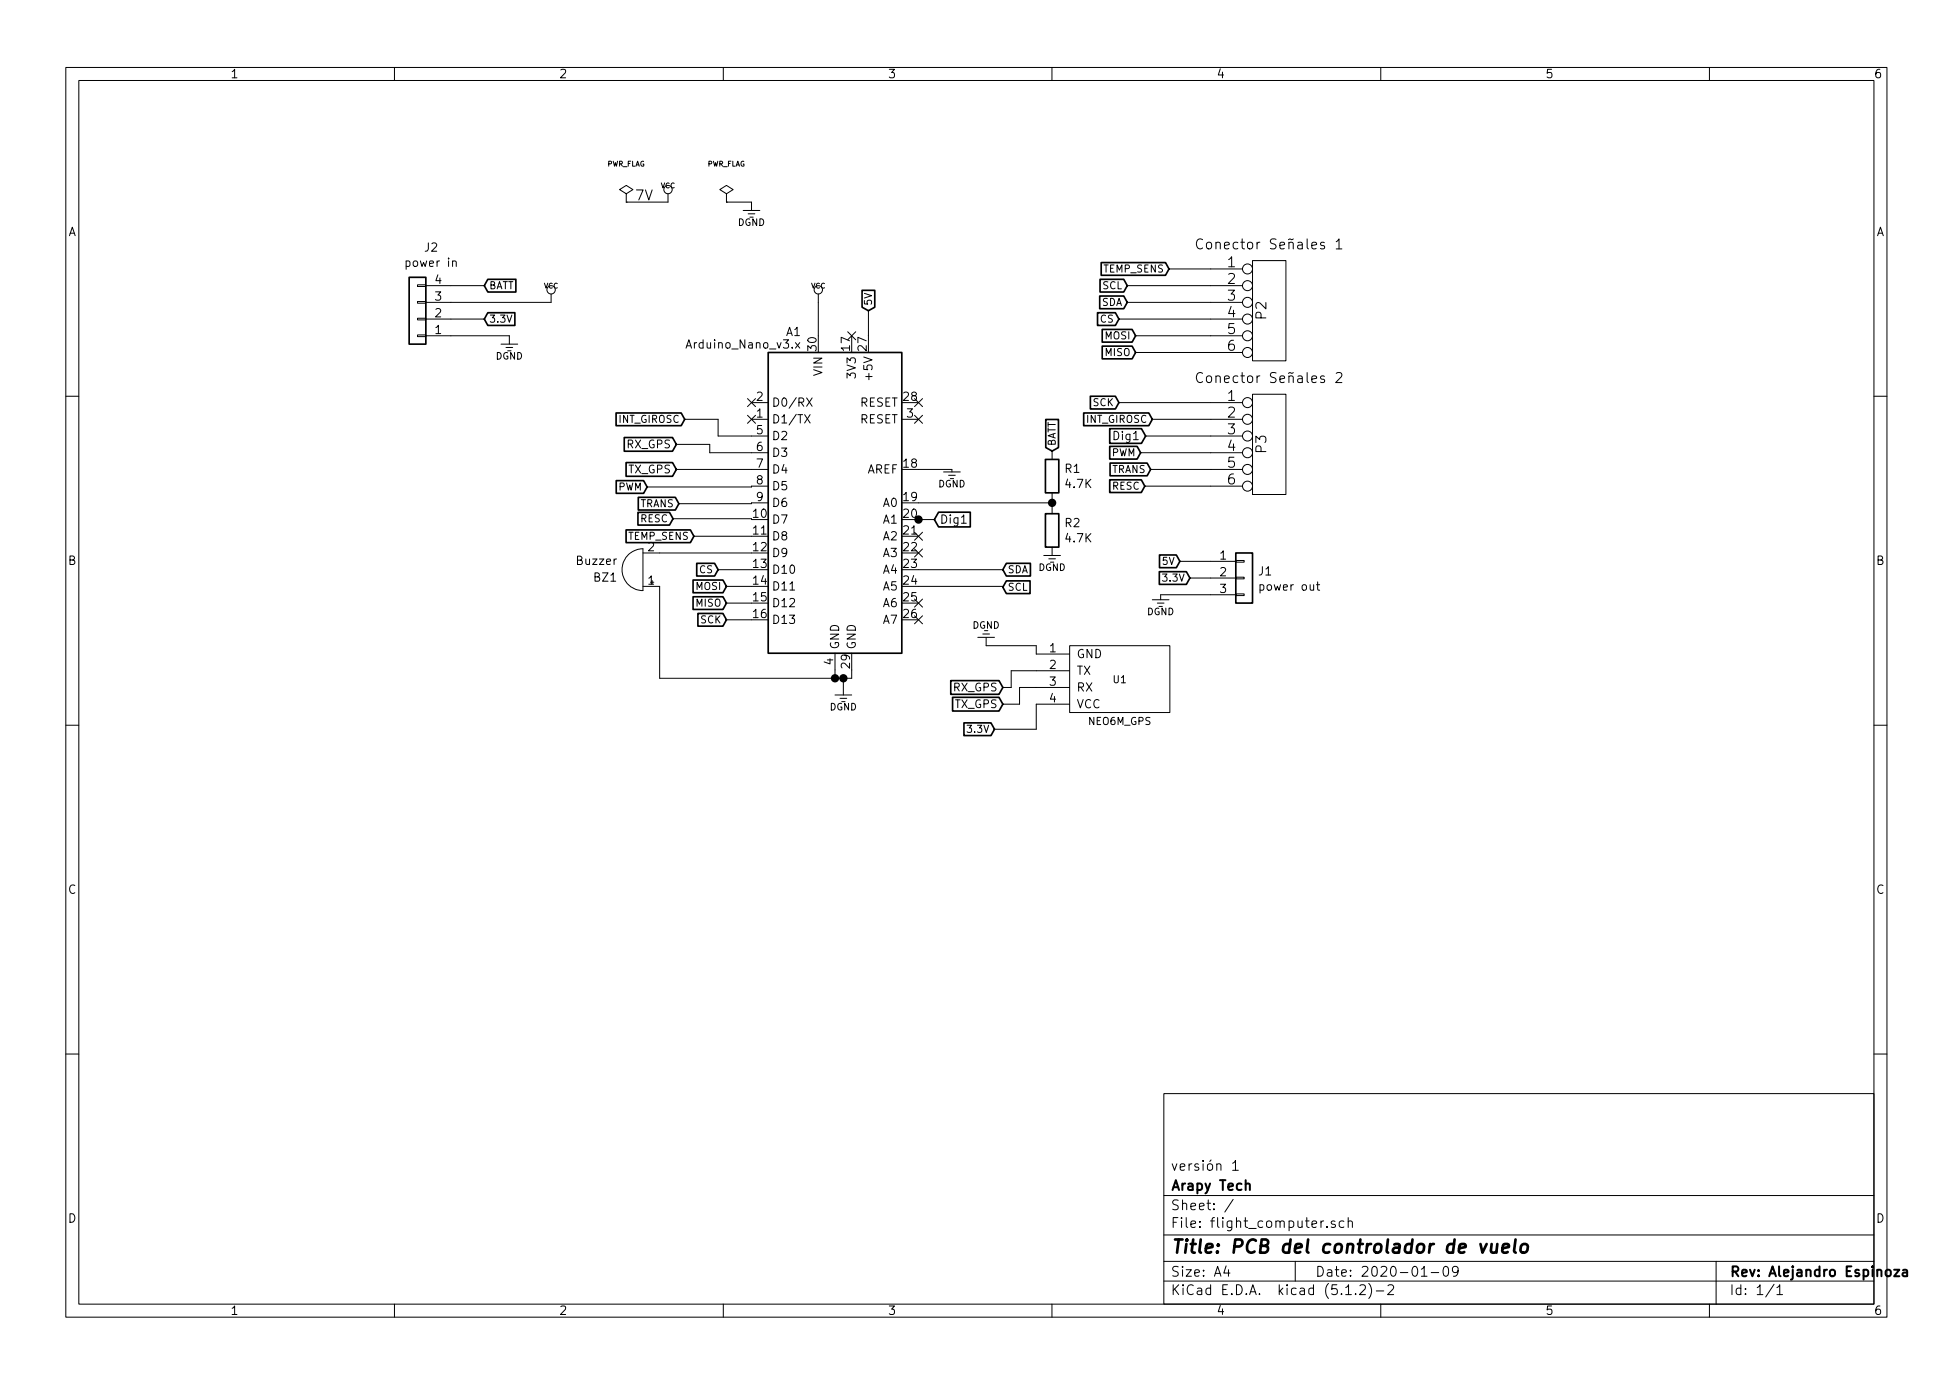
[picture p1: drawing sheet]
<svg xmlns="http://www.w3.org/2000/svg" width="297mm" height="210mm" viewBox="0 0 297 210" stroke-linecap="round" stroke-linejoin="round" font-family="sans-serif">
<g fill="none" stroke="#000" stroke-width=".15">
<path d="M10 10.3h277v189.9h-277zM12 12.2h273v186.1h-273zM60 10.3v1.9M110 10.3v1.9M160 10.3v1.9M210 10.3v1.9M260 10.3v1.9M68.8 39.8l.1-.1a.34 .34 0 0 1 .5 .1v.7M95.2 29.5l1.1-.7-1.1-.6-1 .6 1 .7v1.2M95.2 30.7h.1M101.6 29.5v1.2h-6.4M110.5 29.5l1-.7-1-.6-1 .6 1 .7v1.2"/>
<path d="M110.5 30.7h.1M110.5 30.7h3.8v1.3M113 32h2.6M113.8 32.5h1M182.9 36.4a.62 .62 0 0 0-.7 .1 .62 .62 0 0 0-.2 .7 .56 .56 0 0 0 .3 .6 .56 .56 0 0 0 .6-.1M190.5 39.6h5.1v15.3h-5.1zM203.2 36.7l.5-.4v1.5M203.2 37.8h.9M63.5 43.3h1.3v.3h-1.3zM63.5 45.8h1.3v.3h-1.3zM63.5 48.4h1.3v.2h-1.3zM63.5 50.9h1.3v.3h-1.3z"/>
<path d="M64.8 43.4h8.9M64.8 48.5h8.9M64.8 51h12.7v1.3M76.2 52.3h2.5M77 52.8h1M83.8 44.7v1.3h-19M121 52.1l.6 .8M121.6 52.1l-.6 .8M124.5 44.7v6.3M128.9 50.4l1.2 1.3M130.1 50.4l-1.2 1.3M132.1 47.2v3.8"/>
<path d="M170.2 48.5h18.8M171.4 43.4h17.6M171.4 46h17.6M172.7 51h16.3M172.7 53.6h16.3M177.8 40.9h11.2M182.9 56.8a.62 .62 0 0 0-.7 0 .62 .62 0 0 0-.2 .7 .56 .56 0 0 0 .3 .6 .56 .56 0 0 0 .6-.1M190.5 59.9h5.1v15.3h-5.1zM203.2 56.8a.61 .61 0 0 1 .8-.1l.1 .2-.1 .4-.9 .9h1M10 60.2h2M102.4 78.9h11.9M102.9 67.6h5v1.2h8.9"/>
<path d="M102.9 71.4h13.9M104.1 63.7h5.1v2.6h7.6M113.7 63.1l1.2 1.3M113.7 60.6l1.2 1.2M114.3 63.7h2.5M114.3 61.2h2.5M114.9 63.1l-1.2 1.3M114.9 60.6l-1.2 1.2M116.8 73.9h-2.5v.1h-15.9M116.8 76.4h-2.5v.2h-11M122.4 63l.8 1.3M122.7 60.5l.8 1.3"/>
<path d="M123.2 63l-.8 1.3M123.5 60.5l-.8 1.3M137.2 63.7h2.5M139.1 63.1l1.2 1.3M139.1 60.6l1.2 1.2M139.7 71.4h5.1v.3M139.7 76.4h20.3M139.7 79h2.4M140.3 63.1l-1.2 1.3M140.3 60.6l-1.2 1.2M143.5 71.7h2.5M144.3 72.3h1"/>
<path d="M146.2 79.5h.8M160 68.6v1.2M160 74.9v3.2M170.2 61.2h18.8M173.5 68.8h15.5M174.1 73.9h14.9M174.2 66.3h14.8M175 71.4h14M175.3 63.7h13.7M285 60.2h2M95.5 84.4a3.3 3.3 0 0 1 2.3-1v6.4a3.2 3.2 0 0 1-2.9-2 3.2 3.2 0 0 1 .6-3.4zM97.8 89.1h2.5v14h29.2v-1.3"/>
<path d="M97.8 84.1h16.5M105.5 81.5h8.8M109.2 86.6h5.1M110.5 89.1h3.8M110.5 91.7h3.8M110.5 94.2h3.8M127 99.3v3.8M139.1 83.5l1.2 1.2M139.1 80.9l1.2 1.2M139.1 91.1l1.2 1.2M139.1 93.6l1.2 1.2M139.7 89.1h12.8v.2"/>
<path d="M139.7 86.6h12.8M140.3 83.5l-1.2 1.2M140.3 80.9l-1.2 1.2M140.3 91.1l-1.2 1.2M140.3 93.6l-1.2 1.2M148.7 96.9h2.6M149.5 96.4h1M150 96.9v1.3h7.6v1.2h5.1M158.7 84.4h2.6M159.5 85h1M160 83.2v1.2M162.7 98.2h15.2v10.1h-15.2z"/>
<path d="M175.3 91.2h2.5M176 91.7h1M179.5 85.3h8.5M181 87.9h7M188 90.3h1.2v.2h-1.2zM188 87.8h1.2v.2h-1.2zM188 85.2h1.2v.3h-1.2zM188 90.4h-11.5v.8M200.2 88.9h.5M200.4 88.5v1.1l.1 .1h.2M10 110.3h2M127 105.7h2.5"/>
<path d="M127.8 106.2h1M128.3 103.1v2.6M162.7 102h-8.9v2.5h-1.3M162.7 104.5h-7.6v2.6h-2.6M162.7 107.1h-5.1v3.8h-6.3M285 110.3h2M10 160.2h2M177 166.3h108v32h-108zM187.5 176.9l.4-.5v1.5M187.5 177.9h.8M285 160.2h2M60 198.3v1.9"/>
<path d="M110 198.3v1.9M160 198.3v1.9M177 194.8h108M177 191.8h108M177 187.8h108M177 181.8h108M186.5 192.5l-.4 1h1M186.8 193v1M187.6 182.3l-1.3 2M197 191.8v3M201.3 185.6l-.3 .1-.1 .2M201.8 186.5h.1l-.1 .1v-.1v.1"/>
<path d="M203 185.7a.37 .37 0 0 0-.5 .1v.2l.5 .2 .1 .1-.2 .3-.4-.1M204.4 185.7l-.4-.1-.3 .3 .1 .6 .2 .1 .4-.1M204.7 196.8h.8M205.1 185.7a.37 .37 0 0 1 .6 .1v.8M205.1 185.1v1.5M206.2 196.7v.1l-.1-.1 .1 .1M206.8 195.5l.2-.2h.4l.2 .2 .1 .3-.1 .2-.8 .8h.9M208.2 195.1a1.71 1.71 0 0 1 0 2.3M209.3 196.3h1.2M210 198.3v1.9M211.1 195.5l.2-.2 .5 .1a.37 .37 0 0 1 .1 .6l-.9 .8h1M216.2 194h.8"/>
<path d="M217.7 193.5h1.1M219.6 192.7a.37 .37 0 0 1 .4-.2 .37 .37 0 0 1 .3 .3v.3a.72 .72 0 0 1-.3 .9l-.4-.1-.1-.4zM221.8 193.2l-.3 .3h-.3l-.2-.2-.1-.5 .3-.3a.47 .47 0 0 1 .6 .3 1.01 1.01 0 0 1-.5 1.2h-.2M260 198.3v1.9M261 191.8v6.5M269.8 195.2l-1.2 2M270.3 195.8l.4-.5v1.5M270.3 196.8h.8"/>
<circle cx="101.6" cy="28.8" r=".63"/>
<circle cx="83.8" cy="44.1" r=".63"/>
<circle cx="124.5" cy="44.1" r=".63"/>
<circle cx="189.7" cy="43.4" r=".76"/>
<circle cx="189.7" cy="51" r=".76"/>
<circle cx="189.7" cy="40.9" r=".76"/>
<circle cx="189.7" cy="48.5" r=".76"/>
<circle cx="189.7" cy="53.6" r=".76"/>
<circle cx="189.7" cy="46" r=".76"/>
<circle cx="189.7" cy="61.2" r=".76"/>
<circle cx="189.7" cy="63.7" r=".76"/>
<circle cx="189.7" cy="71.4" r=".76"/>
<circle cx="189.7" cy="66.3" r=".76"/>
<circle cx="189.7" cy="68.8" r=".76"/>
<circle cx="189.7" cy="73.9" r=".76"/>
</g>
<path d="M189.5 180.1l.2-.2 .3 .1 .1 .9M288.1 193h.8l-.8 1h.8M289.4 193.1l.2-.1 .4 .1 .1 .9M290.1 193.4l-.5 .1-.2 .2v.2l.2 .1 .5-.1" fill="none" stroke="#000" stroke-width=".3"/>
<path d="M225.2 189.1l.3 1.3 .6-1.3M226.9 189.1l-.2 1.1 .1 .1a.56 .56 0 0 0 .8 0M227.7 189.1l-.1 1.3M228.5 189.8l1-.2-.1-.4-.1-.1-.6 .1-.2 1 .2 .2 .6-.1M230.5 188.4l-.2 1.8 .2 .2M231.4 189.3a.54 .54 0 0 1 .6-.2 .54 .54 0 0 1 .4 .4l-.1 .6a.56 .56 0 0 1-.5 .4 .56 .56 0 0 1-.6-.4z" fill="none" stroke="#000" stroke-width=".41"/>
<g fill="none" stroke="#000" stroke-width=".25">
<path d="M167.5 39.9h9.8l.5 1-.5 1h-9.8zM62.2 42.2h2.6v10.1h-2.6zM74.2 47.5h4.1v2h-4.1l-.5-1zM74.2 42.5h4.3v1.9h-4.3l-.5-1zM116.8 53.6h20.4v45.7h-20.4zM131.1 44.1h1.9v2.6l-.9 .5-1-.5zM166.9 47.5h2.7l.6 1-.6 1h-2.7zM167.3 45h3.6l.5 1-.5 .9h-3.6zM167.3 42.5h3.6l.5 .9-.5 1h-3.6zM167.6 50.1h4.6l.5 .9-.5 1h-4.6zM167.6 52.6h4.6l.5 1-.5 1h-4.6zM93.7 62.8h9.9l.5 .9-.5 1h-9.9z"/>
<path d="M93.7 73.1h4.2l.5 .9-.5 1h-4.2zM94.9 66.5h7.4l.6 1.1-.6 1h-7.4zM95.2 70.3h7.1l.6 1.1-.6 1h-7.1zM97 77.9h4.8l.6 1-.6 .9h-4.8zM97.1 75.6h5.6l.6 1-.6 .9h-5.6zM142.7 77.9h4.9v2.2h-4.9l-.6-1.1zM159 69.8h2v5.1h-2zM159 78.1h2v5.1h-2zM159.1 63.8h1.9v4.2l-1 .6-.9-.6zM164.8 62.8h9.9l.6 .9-.6 1h-9.9zM165.8 60.2h3.8l.6 1-.6 1h-3.8zM168.8 65.2h4.8l.6 1.1-.6 1.1h-4.8z"/>
<path d="M168.8 67.9h4.1l.6 .9-.6 1h-4.1zM168.8 72.9h4.8l.5 1-.5 1h-4.8zM168.8 70.4h5.7l.5 1-.5 .9h-5.7zM95.2 80.6h9.8l.5 .9-.5 1h-9.8zM105.4 90.7h4.6l.5 1-.5 1h-4.6zM105.4 88.2h4.6l.5 .9-.5 1h-4.6zM106 85.6h2.7l.5 1-.5 1h-2.7zM106.1 93.3h3.9l.5 .9-.5 1h-3.9zM153.1 88.3h3.6v1.9h-3.6l-.6-.9zM153.1 85.6h3.6v2h-3.6l-.6-1zM176.3 86.9h4.1l.6 1-.6 .9h-4.1zM176.4 84.4h2.5l.6 .9-.6 1h-2.5z"/>
<path d="M188 84.1h2.5v7.6h-2.5zM144.6 103.5h7.3l.6 1-.6 1.1h-7.3zM144.9 106h7l.6 1.1-.6 1h-7zM146.6 109.9h4.1l.6 1-.6 .9h-4.1z"/>
</g>
<g fill="#000" stroke="#000" stroke-width=".25">
<circle cx="139.7" cy="79" r=".51"/>
<circle cx="160" cy="76.4" r=".51"/>
<circle cx="127" cy="103.1" r=".51"/>
<circle cx="128.3" cy="103.1" r=".51"/>
</g>
<text font-size="2.8" x="178" y="190.5">Title: PCB del controlador de vuelo</text>
<g font-size="2.1">
<text x="96.5" y="30.5">7V</text>
<text x="183.2" y="37.9">Conector Señales 1</text>
<text x="186.7" y="40.6">1</text>
<text x="186.7" y="43.2">2</text>
<text x="186.7" y="45.7">3</text>
<text x="186.7" y="48.3">4</text>
<text x="186.7" y="50.8">5</text>
<text x="186.7" y="53.3">6</text>
<text x="192.6" y="48.5" transform="rotate(-90 192.6 48.5)">P2</text>
<text x="183.2" y="58.2">Conector Señales 2</text>
<text x="186.7" y="61">1</text>
<text x="186.7" y="63.5">2</text>
<text x="186.7" y="66">3</text>
<text x="186.7" y="68.6">4</text>
<text x="186.7" y="71.1">5</text>
<text x="192.6" y="68.8" transform="rotate(-90 192.6 68.8)">P3</text>
<text x="186.7" y="73.7">6</text>
<text x="178" y="178">versión 1</text>
<text x="178" y="184">Sheet: /</text>
<text x="178" y="181">Arapy Tech</text>
<text x="178" y="186.7">File: flight_computer.sch</text>
<text x="178" y="196.9">KiCad E.D.A. kicad (5.1.2)-2</text>
<text x="178" y="194.1">Size: A4</text>
<text x="200" y="194.1">Date: 2020-01-09</text>
<text x="263" y="194.1">Rev: Alejandro Espinoza</text>
<text x="263" y="196.9">Id: 1/1</text>
</g>
<g font-size="1.8">
<text x="35" y="11.9">1</text>
<text x="85" y="11.9">2</text>
<text x="135" y="11.9">3</text>
<text x="185" y="11.9">4</text>
<text x="235" y="11.9">5</text>
<text x="285" y="11.9">6</text>
<text x="10.4" y="35.9">A</text>
<text x="285.4" y="35.9">A</text>
<text x="62" y="40.6">power in</text>
<text x="64.6" y="38.3">J2</text>
<text x="66.2" y="45.7">3</text>
<text x="66.2" y="43.2">4</text>
<text x="66.2" y="50.8">1</text>
<text x="66.2" y="48.3">2</text>
<text x="104.7" y="53">Arduino_Nano_v3.x</text>
<text x="119.6" y="51.1">A1</text>
<text x="124.2" y="53.3" transform="rotate(-90 124.2 53.3)">30</text>
<text x="129.3" y="53.3" transform="rotate(-90 129.3 53.3)">17</text>
<text x="131.8" y="53.3" transform="rotate(-90 131.8 53.3)">27</text>
<text x="125.1" y="57" transform="rotate(-90 125.1 57)">VIN</text>
<text x="130.2" y="57.2" transform="rotate(-90 130.2 57.2)">3V3</text>
<text x="132.7" y="57.3" transform="rotate(-90 132.7 57.3)">+5V</text>
<text x="115.1" y="63.5">1</text>
<text x="115.1" y="61">2</text>
<text x="117.3" y="64.4">D1/TX</text>
<text x="117.3" y="61.8">D0/RX</text>
<text x="130.8" y="61.8">RESET</text>
<text x="130.8" y="64.4">RESET</text>
<text x="137.5" y="61">28</text>
<text x="137.9" y="63.5">3</text>
<text x="115.1" y="66">5</text>
<text x="115.1" y="68.6">6</text>
<text x="115.1" y="71.1">7</text>
<text x="117.3" y="66.9">D2</text>
<text x="117.3" y="69.5">D3</text>
<text x="137.5" y="71.1">18</text>
<text x="162" y="71.9">R1</text>
<text x="169.6" y="66.9">Dig1</text>
<text x="115.1" y="73.7">8</text>
<text x="115.1" y="76.2">9</text>
<text x="117.3" y="72">D4</text>
<text x="117.3" y="74.5">D5</text>
<text x="117.3" y="77.1">D6</text>
<text x="131.8" y="72">AREF</text>
<text x="134.4" y="77.1">A0</text>
<text x="137.5" y="76.2">19</text>
<text x="162.2" y="74.2">4.7K</text>
<text x="98.6" y="83.8">2</text>
<text x="114.6" y="78.7">10</text>
<text x="114.6" y="81.3">11</text>
<text x="114.6" y="83.8">12</text>
<text x="117.3" y="79.6">D7</text>
<text x="117.3" y="82.2">D8</text>
<text x="134.4" y="79.6">A1</text>
<text x="134.4" y="82.2">A2</text>
<text x="137.5" y="78.7">20</text>
<text x="137.5" y="81.3">21</text>
<text x="137.5" y="83.8">22</text>
<text x="142.9" y="79.6">Dig1</text>
<text x="162" y="80.2">R2</text>
<text x="162.2" y="82.5">4.7K</text>
<text x="10.4" y="85.9">B</text>
<text x="87.8" y="85.9">Buzzer</text>
<text x="90.4" y="88.4">BZ1</text>
<text x="98.6" y="88.9">1</text>
<text x="114.6" y="86.4">13</text>
<text x="114.6" y="88.9">14</text>
<text x="117.3" y="84.7">D9</text>
<text x="117.3" y="87.2">D10</text>
<text x="117.3" y="89.8">D11</text>
<text x="134.4" y="84.7">A3</text>
<text x="134.4" y="87.2">A4</text>
<text x="134.4" y="89.8">A5</text>
<text x="137.5" y="86.4">23</text>
<text x="137.5" y="88.9">24</text>
<text x="185.6" y="85.1">1</text>
<text x="185.6" y="87.6">2</text>
<text x="191.5" y="87.5">J1</text>
<text x="191.9" y="89.8">power out</text>
<text x="285.4" y="85.9">B</text>
<text x="114.6" y="91.4">15</text>
<text x="114.6" y="94">16</text>
<text x="117.3" y="92.3">D12</text>
<text x="117.3" y="94.9">D13</text>
<text x="134.4" y="92.3">A6</text>
<text x="134.4" y="94.9">A7</text>
<text x="137.5" y="91.4">25</text>
<text x="137.5" y="94">26</text>
<text x="185.6" y="90.2">3</text>
<text x="126.7" y="101.1" transform="rotate(-90 126.7 101.1)">4</text>
<text x="127.6" y="98.8" transform="rotate(-90 127.6 98.8)">GND</text>
<text x="129.3" y="101.5" transform="rotate(-90 129.3 101.5)">29</text>
<text x="130.2" y="98.8" transform="rotate(-90 130.2 98.8)">GND</text>
<text x="159.7" y="99.2">1</text>
<text x="159.7" y="101.7">2</text>
<text x="163.7" y="100.1">GND</text>
<text x="159.7" y="104.3">3</text>
<text x="159.7" y="106.8">4</text>
<text x="163.7" y="102.6">TX</text>
<text x="163.7" y="105.2">RX</text>
<text x="163.7" y="107.7">VCC</text>
<text x="10.4" y="135.9">C</text>
<text x="285.4" y="135.9">C</text>
<text x="10.4" y="185.9">D</text>
<text x="285.4" y="185.9">D</text>
<text x="35" y="199.9">1</text>
<text x="85" y="199.9">2</text>
<text x="135" y="199.9">3</text>
<text x="185" y="199.9">4</text>
<text x="235" y="199.9">5</text>
<text x="285" y="199.9">6</text>
</g>
<g font-size="1.7">
<text x="95.4" y="68.1">RX_GPS</text>
<text x="95.6" y="72">TX_GPS</text>
<text x="145" y="105.1">RX_GPS</text>
<text x="145.2" y="107.6">TX_GPS</text>
</g>
<g font-size="1.5">
<text x="167.9" y="41.4">TEMP_SENS</text>
<text x="74.3" y="44">BATT</text>
<text x="132.6" y="46.6" transform="rotate(-90 132.6 46.6)">5V</text>
<text x="167.6" y="46.5">SDA</text>
<text x="167.7" y="44">SCL</text>
<text x="74.3" y="49">3.3V</text>
<text x="167.4" y="49">CS</text>
<text x="168.1" y="51.6">MOSI</text>
<text x="168.1" y="54.1">MISO</text>
<text x="94.2" y="64.3">INT_GIROSC</text>
<text x="165.3" y="64.3">INT_GIROSC</text>
<text x="166.3" y="61.7">SCK</text>
<text x="160.6" y="67.9" transform="rotate(-90 160.6 67.9)">BATT</text>
<text x="169.1" y="69.4">PWM</text>
<text x="169.1" y="71.9">TRANS</text>
<text x="94" y="74.6">PWM</text>
<text x="97.3" y="77.1">TRANS</text>
<text x="169.2" y="74.4">RESC</text>
<text x="95.6" y="82.1">TEMP_SENS</text>
<text x="97.5" y="79.4">RESC</text>
<text x="105.9" y="89.7">MOSI</text>
<text x="106.4" y="87.1">CS</text>
<text x="153.2" y="89.8">SCL</text>
<text x="153.2" y="87.1">SDA</text>
<text x="176.9" y="85.9">5V</text>
<text x="177.2" y="88.4">3.3V</text>
<text x="105.9" y="92.2">MISO</text>
<text x="106.6" y="94.8">SCK</text>
<text x="169.3" y="103.9">U1</text>
<text x="147.4" y="111.4">3.3V</text>
<text x="165.6" y="110.2">NEO6M_GPS</text>
</g>
<g font-size="1.4">
<text x="112.2" y="34.3">DGND</text>
<text x="75.4" y="54.7">DGND</text>
<text x="142.7" y="74.1">DGND</text>
<text x="157.9" y="86.8">DGND</text>
<text x="147.9" y="95.6">DGND</text>
<text x="174.4" y="93.5">DGND</text>
<text x="126.2" y="108">DGND</text>
</g>
<g font-size="1.1">
<text x="92.3" y="25.3">PWR_FLAG</text>
<text x="100.5" y="28.6">VCC</text>
<text x="107.5" y="25.3">PWR_FLAG</text>
<text x="82.7" y="43.9">VCC</text>
<text x="123.3" y="43.9">VCC</text>
</g>
</svg>
